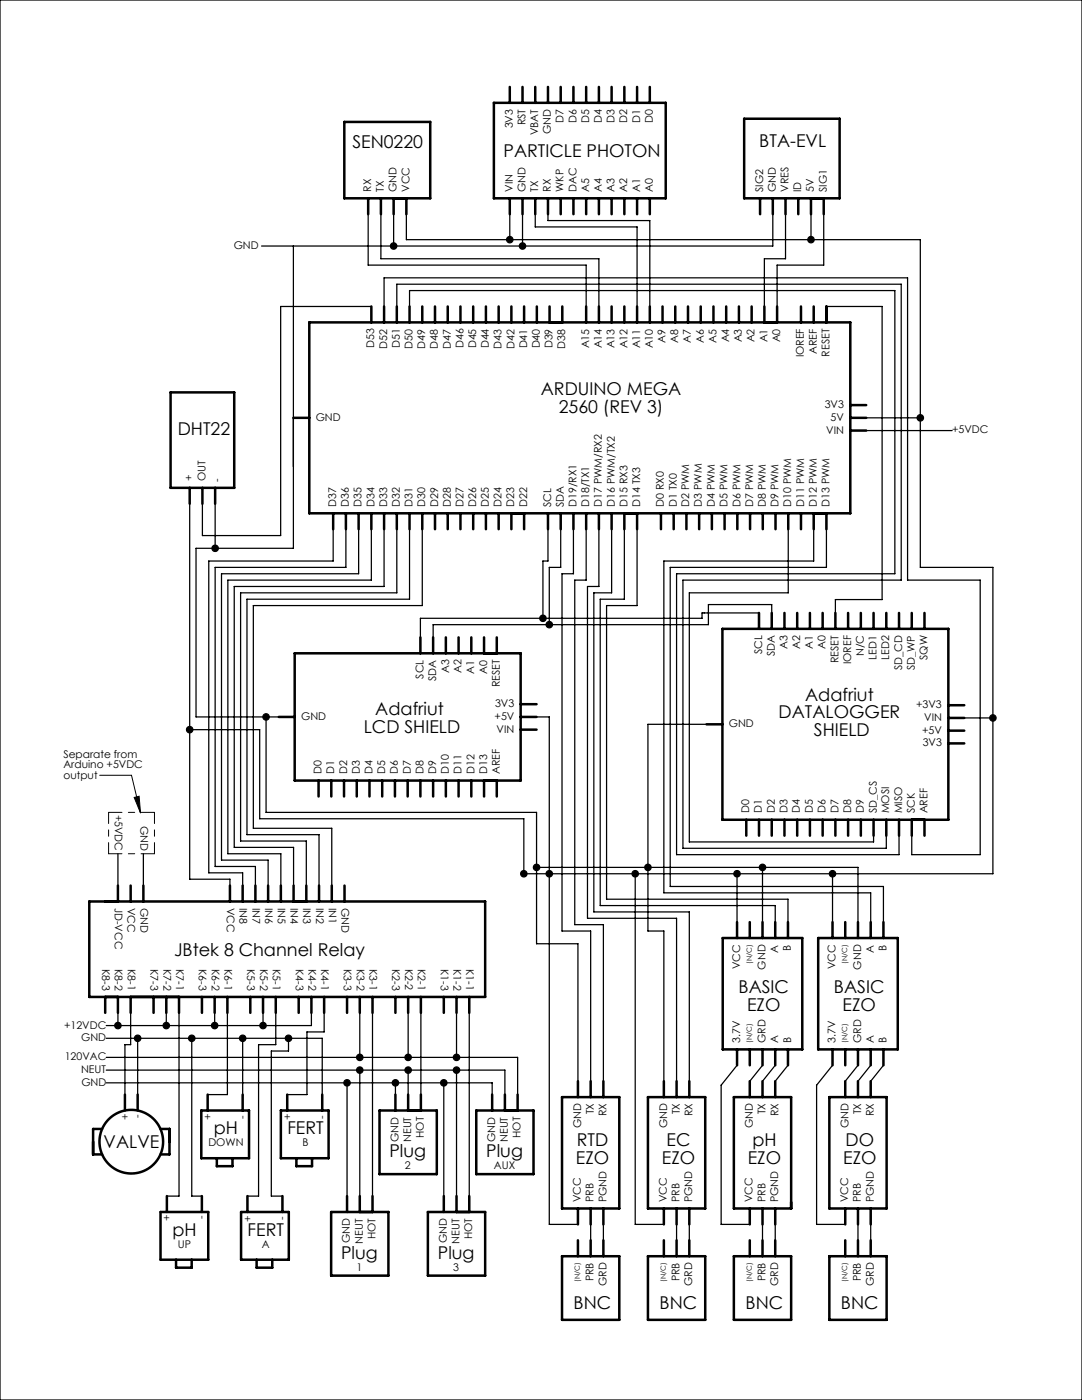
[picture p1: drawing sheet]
<svg xmlns="http://www.w3.org/2000/svg" width="216mm" height="279mm" viewBox="0 0 216 279" stroke-linecap="round" stroke-linejoin="round" font-family="sans-serif">
<g fill="none" stroke="#000" stroke-width=".25">
<path d="M0 0h215.9v279.4h-215.9zM58.5 49.1v60.3h-19.4v33.7h16.5M73.5 42.7v10.2h43.5v8.3M76 42.7v8.9h43.5v9.6M78.5 42.7v6.4M81.1 42.7v5.1h102.5v65.4h14.5v61.2h-93.6v-11h-52.7v-17.8h-14M101.7 42.7v5.1M104.3 42.7v6.4M106.8 42.7v2.6h20.3v15.9M109.3 42.7v1.3h20.4v17.2M154.2 42.7v6.4h-102M156.7 42.7v8.9h-4.2v9.6"/>
<path d="M161.8 42.7v5.1M164.4 42.7v10.2h-9.3v8.3M74.1 61.2h-18.1v45.7h-15.6v-6.4M76.6 61.2v-5.8h104.5v60.4h14.5v54.8h-13.7v-3.8M79.2 61.2v-4.5h100.6v59.1h-43.5v53.5h40.6v-2.5M81.7 61.2v-3.2h96.9v56.5h-43.6v56.1h44.4v-3.8M125.7 64.3h.1M164.9 61.2h11.1v58.5h-9.3v2.6M172.8 83.4h10.8M172.8 85.9h17.2M37.8 100.5v75h8.1v1.2M42.9 100.5v8.9"/>
<path d="M66.5 105.6v6.4h-24.8v62.2h6.7v2.5M69 105.6v7.6h-26.1v59.7h8.1v3.8M71.6 105.6v8.9h-27.4v57.2h9.3v5M74.1 105.6v10.2h-28.6v54.6h10.5v6.3M76.6 105.6v11.4h-29.9v52.1h11.9v7.6M79.2 105.6v12.7h-31.2v49.5h13.1v8.9M81.7 105.6v14h-32.4v47h14.4v10.1M84.3 105.6v15.3h-33.8v44.4h15.7v11.4M109.3 105.6v6.4h-1v11.4M111.9 105.6v7.6h-2.3v11.5M114.4 105.6v8.9h-2.3v71.3h5.8v30M117 105.6v10.2h-2.3v68.7h5.7v31.3"/>
<path d="M119.5 105.6v11.4h-2.3v66.3h17.8v32.5M122 105.6v12.7h-3.5v63.7h19v33.8M124.6 105.6v14h-4.8v61.1h34.9v3.3M127.1 105.6v15.3h-6.1v58.6h36.2v4.5M157.3 105.6v12.7h-19.8v49.7h36.8v-1.2M162.4 105.6v6.4h-29.9v66.2h41.2v5.8M164.9 102.4v10.8h-31.2v63.7h42.6v7.1M151.5 122.3h-11.4v1.1h-56.2v3.8M154 122.3v-1.6h-12.6v4h-55v2.5M53.1 143.1v19h54v26.2h8.2v27.5M107.1 143.1h2.5v101.3h5.7M141 144.6h-11.7v41.2h3.2v30"/>
<path d="M192.4 143.3h5.7M23.5 170.4v6.3M28.6 170.4v6.3M107.1 173.1h64.1v10.9M126.7 174.4v70h5.8M147.1 174.4v9.6M152.1 173.1v10.9M166.1 174.4v9.6M21.2 207.2h43.1v11.2M21.2 216.1h77v2.3M21.2 213.6h79.5v4.8M21.2 211h82.1v7.4"/>
<path d="M23.5 202.1v2.6M26.1 202.1v6.4h-1.2v9.9M27.5 207.2v11.2M33.2 202.1v2.6M35.7 202.1v36.6h-2.4M38.3 207.2v31.5h2M42.8 202.1v2.6M45.4 202.1v16.3h-4M48.4 207.2v11.2M52.5 202.1v2.6M55 202.1v6.4h-3.4v30.2h-2.2M57.6 207.2v2.6h-3.5v28.9h2.3"/>
<path d="M62.1 202.1v2.6h-40.9M64.7 202.1v3.8h-3.5v12.5h-3.9M69.2 216.1v22.6M71.8 202.1v8.9M71.8 213.6v25.1M74.3 202.1v36.6M78.9 216.1v2.3M81.4 202.1v8.9M81.4 213.6v4.8M84 202.1v16.3M88.6 216.1v22.6M91.1 202.1v8.9"/>
<path d="M91.1 213.6v25.1M93.6 202.1v36.6M147.1 212.6l-3.2 4v27.8h5.7M152.1 212.6l-2.5 3.2M154.7 212.6l-2.6 3.2M157.2 212.6l-2.5 3.2M166.1 212.6l-3.2 4v27.8h5.8M171.2 212.6l-2.5 3.2M173.7 212.6l-2.5 3.2M176.3 212.6l-2.6 3.2M117.9 244.4v3.1M120.4 244.4v3.1"/>
<path d="M135 244.4v3.1M137.5 244.1v3.4M152.1 244.4v3.1M154.7 244.4v3.1M171.2 244.4v3.1M173.7 244.4v3.1"/>
<circle cx="78.5" cy="49.1" r=".64"/>
<circle cx="101.7" cy="47.8" r=".64"/>
<circle cx="104.3" cy="49.1" r=".64"/>
<circle cx="161.8" cy="47.8" r=".64"/>
<circle cx="183.6" cy="83.4" r=".64"/>
<circle cx="42.9" cy="109.4" r=".64"/>
<circle cx="108.3" cy="123.4" r=".64"/>
<circle cx="109.6" cy="124.7" r=".64"/>
<circle cx="37.8" cy="145.6" r=".64"/>
<circle cx="53.1" cy="143.1" r=".64"/>
<circle cx="198.1" cy="143.3" r=".64"/>
<circle cx="104.5" cy="174.4" r=".64"/>
<circle cx="107.1" cy="173.1" r=".64"/>
<circle cx="109.6" cy="174.4" r=".64"/>
<circle cx="126.7" cy="174.4" r=".64"/>
<circle cx="129.3" cy="173.1" r=".64"/>
<circle cx="147.1" cy="174.4" r=".64"/>
<circle cx="152.1" cy="173.1" r=".64"/>
<circle cx="166.1" cy="174.4" r=".64"/>
<circle cx="23.5" cy="204.7" r=".64"/>
<circle cx="27.5" cy="207.2" r=".64"/>
<circle cx="33.2" cy="204.7" r=".64"/>
<circle cx="38.3" cy="207.2" r=".64"/>
<circle cx="42.8" cy="204.7" r=".64"/>
<circle cx="48.4" cy="207.2" r=".64"/>
<circle cx="52.5" cy="204.7" r=".64"/>
<circle cx="57.6" cy="207.2" r=".64"/>
<circle cx="69.2" cy="216.1" r=".64"/>
<circle cx="71.8" cy="211" r=".64"/>
<circle cx="71.8" cy="213.6" r=".64"/>
<circle cx="78.9" cy="216.1" r=".64"/>
<circle cx="81.4" cy="211" r=".64"/>
<circle cx="81.4" cy="213.6" r=".64"/>
<circle cx="88.6" cy="216.1" r=".64"/>
<circle cx="91.1" cy="211" r=".64"/>
<circle cx="91.1" cy="213.6" r=".64"/>
</g>
<g fill="none" stroke="#000" stroke-width=".5">
<path d="M101.7 17.3v3.2M104.3 17.3v3.2M106.8 17.3v3.2M109.3 17.3v3.2M111.9 17.3v3.2M114.4 17.3v3.2M117 17.3v3.2M119.5 17.3v3.2M122 17.3v3.2M124.6 17.3v3.2M127.1 17.3v3.2M129.7 17.3v3.2"/>
<path d="M68.7 24.3h17.1v15.3h-17.1zM73.5 39.6v3.1M76 39.6v3.1M78.5 39.6v3.1M81.1 39.6v3.1M98.5 20.5h34.3v19.1h-34.3zM101.7 39.6v3.1M104.3 39.6v3.1M106.8 39.6v3.1M109.3 39.6v3.1M111.9 39.6v3.1M114.4 39.6v3.1"/>
<path d="M117 39.6v3.1M119.5 39.6v3.1M122 39.6v3.1M124.6 39.6v3.1M127.1 39.6v3.1M129.7 39.6v3.1M148.5 23.7h19v15.9h-19zM151.7 39.6v3.1M154.2 39.6v3.1M156.7 39.6v3.1M159.3 39.6v3.1M161.8 39.6v3.1"/>
<path d="M164.4 39.6v3.1M34 78.3h12.7v19.1h-12.7zM61.7 64.3h108v38.1h-108zM74.1 61.2v3.1M76.6 61.2v3.1M79.2 61.2v3.1M81.7 61.2v3.1M84.3 61.2v3.1M86.8 61.2v3.1M89.3 61.2v3.1M91.9 61.2v3.1M94.4 61.2v3.1"/>
<path d="M97 61.2v3.1M99.5 61.2v3.1M102 61.2v3.1M104.6 61.2v3.1M107.1 61.2v3.1M109.7 61.2v3.1M112.2 61.2v3.1M117 61.2v3.1M119.5 61.2v3.1M122 61.2v3.1M124.6 61.2v3.1M127.1 61.2v3.1"/>
<path d="M129.7 61.2v3.1M132.2 61.2v3.1M134.7 61.2v3.1M137.3 61.2v3.1M139.8 61.2v3.1M142.4 61.2v3.1M144.9 61.2v3.1M147.4 61.2v3.1M150 61.2v3.1M152.5 61.2v3.1M155.1 61.2v3.1M159.8 61.2v3.1"/>
<path d="M162.4 61.2v3.1M164.9 61.2v3.1M37.8 97.4v3.1M40.4 97.4v3.1M42.9 97.4v3.1M58.5 83.4h3.2M169.7 80.8h3.1M169.7 83.4h3.1M169.7 85.9h3.1M66.5 102.4v3.2M69 102.4v3.2M71.6 102.4v3.2"/>
<path d="M74.1 102.4v3.2M76.6 102.4v3.2M79.2 102.4v3.2M81.7 102.4v3.2M84.3 102.4v3.2M86.8 102.4v3.2M89.3 102.4v3.2M91.9 102.4v3.2M94.4 102.4v3.2M97 102.4v3.2M99.5 102.4v3.2M102 102.4v3.2"/>
<path d="M104.6 102.4v3.2M109.3 102.4v3.2M111.9 102.4v3.2M114.4 102.4v3.2M117 102.4v3.2M119.5 102.4v3.2M122 102.4v3.2M124.6 102.4v3.2M127.1 102.4v3.2M131.9 102.4v3.2M134.4 102.4v3.2M137 102.4v3.2"/>
<path d="M139.5 102.4v3.2M142 102.4v3.2M144.6 102.4v3.2M147.1 102.4v3.2M149.7 102.4v3.2M152.2 102.4v3.2M154.7 102.4v3.2M157.3 102.4v3.2M159.8 102.4v3.2M162.4 102.4v3.2M164.9 102.4v3.2M58.8 130.4h45.1v25.4h-45.1z"/>
<path d="M83.9 127.2v3.2M86.4 127.2v3.2M89 127.2v3.2M91.5 127.2v3.2M94 127.2v3.2M96.6 127.2v3.2M99.1 127.2v3.2M144.1 125.5h45.1v38.1h-45.1zM151.5 122.3v3.2M154 122.3v3.2M156.5 122.3v3.2M159.1 122.3v3.2"/>
<path d="M161.6 122.3v3.2M164.2 122.3v3.2M166.7 122.3v3.2M169.2 122.3v3.2M171.8 122.3v3.2M174.3 122.3v3.2M176.9 122.3v3.2M179.4 122.3v3.2M181.9 122.3v3.2M184.5 122.3v3.2M55.6 143.1h3.2M63.6 155.8v3.2"/>
<path d="M66.1 155.8v3.2M68.6 155.8v3.2M71.2 155.8v3.2M73.7 155.8v3.2M76.3 155.8v3.2M78.8 155.8v3.2M81.3 155.8v3.2M83.9 155.8v3.2M86.4 155.8v3.2M89 155.8v3.2M91.5 155.8v3.2M94 155.8v3.2"/>
<path d="M96.6 155.8v3.2M99.1 155.8v3.2M103.9 143.1h3.2M103.9 140.5h3.2M103.9 145.6h3.2M141 144.6h3.1M189.2 145.8h3.2M189.2 148.4h3.2M189.2 143.3h3.2M189.2 140.7h3.2M17.8 179.9h79v19.1h-79zM23.5 176.7v3.2"/>
<path d="M26.1 176.7v3.2M28.6 176.7v3.2M45.9 176.7v3.2M48.4 176.7v3.2M51 176.7v3.2M53.5 176.7v3.2M56 176.7v3.2M58.6 176.7v3.2M61.1 176.7v3.2M63.7 176.7v3.2M66.2 176.7v3.2M68.7 176.7v3.2"/>
<path d="M148.9 163.6v3.2M151.5 163.6v3.2M154 163.6v3.2M156.5 163.6v3.2M159.1 163.6v3.2M161.6 163.6v3.2M164.2 163.6v3.2M166.7 163.6v3.2M169.2 163.6v3.2M171.8 163.6v3.2M174.3 163.6v3.2M176.9 163.6v3.2"/>
<path d="M179.4 163.6v3.2M181.9 163.6v3.2M184.5 163.6v3.2M21 199v3.1M23.5 199v3.1M26.1 199v3.1M30.6 199v3.1M33.2 199v3.1M35.7 199v3.1M40.3 199v3.1M42.8 199v3.1M45.4 199v3.1"/>
<path d="M49.9 199v3.1M52.5 199v3.1M55 199v3.1M59.6 199v3.1M62.1 199v3.1M64.7 199v3.1M69.2 199v3.1M71.8 199v3.1M74.3 199v3.1M78.9 199v3.1M81.4 199v3.1M84 199v3.1"/>
<path d="M88.6 199v3.1M91.1 199v3.1M93.6 199v3.1M144.2 187.2h15.9v22.2h-15.9zM147.1 184v3.2M149.6 184v3.2M152.1 184v3.2M154.7 184v3.2M157.2 184v3.2M163.3 187.2h15.8v22.2h-15.8zM166.1 184v3.2M168.7 184v3.2"/>
<path d="M171.2 184v3.2M173.7 184v3.2M176.3 184v3.2M24.9 218.4v3.2M27.5 218.4v3.2M41.4 218.4v3.2M48.4 218.4v3.2M57.3 218.4v3.2M64.3 218.4v3.2M78.9 218.4v3.2M81.4 218.4v3.2M84 218.4v3.2"/>
<path d="M98.2 218.4v3.2M100.7 218.4v3.2M103.3 218.4v3.2M112.1 219h11.5v22.2h-11.5zM115.3 215.8v3.2M117.9 215.8v3.2M120.4 215.8v3.2M129.3 219h11.4v22.2h-11.4zM132.5 215.8v3.2M135 215.8v3.2M137.5 215.8v3.2M146.4 219h11.5v22.2h-11.5z"/>
<path d="M147.1 209.4v3.2M149.6 209.4v3.2M149.6 215.8v3.2M152.1 209.4v3.2M152.1 215.8v3.2M154.7 209.4v3.2M154.7 215.8v3.2M157.2 209.4v3.2M165.5 219h11.4v22.2h-11.4zM166.1 209.4v3.2M168.7 209.4v3.2M168.7 215.8v3.2"/>
<path d="M171.2 209.4v3.2M171.2 215.8v3.2M173.7 209.4v3.2M173.7 215.8v3.2M176.3 209.4v3.2M20.4 225.3h-1.8v5.1h1.8M32 225.3h1.8v5.1h-1.8M33.3 238.7v3.2M40.2 221.6h9.5v9.5h-9.5zM40.3 238.7v3.2M43.3 231.1v1.6h3.1v-1.6M49.4 238.7v3.2"/>
<path d="M56 221.6h9.6v9.5h-9.6zM56.4 238.7v3.2M59.1 231.1v1.6h3.2v-1.6M69.2 238.7v3.2M71.8 238.7v3.2M74.3 238.7v3.2M75.7 221.6h11.5v12.7h-11.5zM88.6 238.7v3.2M91.1 238.7v3.2M93.6 238.7v3.2M95 221.6h11.5v12.7h-11.5zM32 241.9h9.6v9.5h-9.6z"/>
<path d="M35.1 251.4v1.6h3.1v-1.6M48.1 241.9h9.5v9.5h-9.5zM51.2 251.4v1.6h3.1v-1.6M66.1 241.9h11.4v12.7h-11.4zM85.4 241.9h11.4v12.7h-11.4zM112.1 250.7h11.5v12.7h-11.5zM115.3 241.2v3.2M115.3 247.5v3.2M117.9 241.2v3.2M117.9 247.5v3.2M120.4 241.2v3.2M120.4 247.5v3.2"/>
<path d="M129.3 250.7h11.4v12.7h-11.4zM132.5 241.2v3.2M132.5 247.5v3.2M135 241.2v3.2M135 247.5v3.2M137.5 241.2v3.2M137.5 247.5v3.2M146.4 250.7h11.5v12.7h-11.5zM149.6 247.5v3.2M149.6 241.2v3.2M152.1 247.5v3.2M152.1 241.2v3.2"/>
<path d="M154.7 247.5v3.2M154.7 241.2v3.2M165.5 250.7h11.4v12.7h-11.4zM168.7 241.2v3.2M168.7 247.5v3.2M171.2 241.2v3.2M171.2 247.5v3.2M173.7 241.2v3.2M173.7 247.5v3.2"/>
<circle cx="26.2" cy="227.8" r="6.3"/>
</g>
<path d="M21.7 162.1h9.1M21.7 170.4h9.1" fill="none" stroke="#000" stroke-width=".2" stroke-dasharray="15.2 1.3 1.3 1.3" stroke-dashoffset="12.6"/>
<path d="M21.7 162.1v8.3M30.8 162.1v8.3" fill="none" stroke="#000" stroke-width=".2" stroke-dasharray="15.2 1.3 1.3 1.3" stroke-dashoffset="13"/>
<path d="M77.9 49.1a.65 .65 0 0 0 1.3 0 .65 .65 0 0 0-1.3 0zM101.1 47.8a.65 .65 0 0 0 1.3 0 .65 .65 0 0 0-1.3 0zM103.6 49.1a.65 .65 0 0 0 1.3 0 .65 .65 0 0 0-1.3 0zM161.2 47.8a.65 .65 0 0 0 1.3 0 .65 .65 0 0 0-1.3 0zM42.3 109.4a.65 .65 0 0 0 1.3 0 .65 .65 0 0 0-1.3 0zM107.7 123.4a.65 .65 0 0 0 1.3 0 .65 .65 0 0 0-1.3 0zM109 124.7a.64 .64 0 0 0 1.2 0 .64 .64 0 0 0-1.2 0zM183 83.4a.65 .65 0 0 0 1.3 0 .65 .65 0 0 0-1.3 0zM197.5 143.3a.65 .65 0 0 0 1.3 0 .65 .65 0 0 0-1.3 0zM146.4 174.4a.65 .65 0 0 0 1.3 0 .65 .65 0 0 0-1.3 0zM151.5 173.1a.65 .65 0 0 0 1.3 0 .65 .65 0 0 0-1.3 0zM165.5 174.4a.65 .65 0 0 0 1.3 0 .65 .65 0 0 0-1.3 0zM126.1 174.4a.65 .65 0 0 0 1.3 0 .65 .65 0 0 0-1.3 0zM128.7 173.1a.64 .64 0 0 0 1.2 0 .64 .64 0 0 0-1.2 0zM106.4 173.1a.65 .65 0 0 0 1.3 0 .65 .65 0 0 0-1.3 0zM109 174.4a.64 .64 0 0 0 1.2 0 .64 .64 0 0 0-1.2 0zM52.5 143.1a.64 .64 0 0 0 1.2 0 .64 .64 0 0 0-1.2 0zM22.9 204.7a.65 .65 0 0 0 1.3 0 .65 .65 0 0 0-1.3 0zM32.5 204.7a.65 .65 0 0 0 1.3 0 .65 .65 0 0 0-1.3 0zM42.2 204.7a.65 .65 0 0 0 1.3 0 .65 .65 0 0 0-1.3 0zM51.9 204.7a.64 .64 0 0 0 1.2 0 .64 .64 0 0 0-1.2 0zM26.8 207.2a.65 .65 0 0 0 1.3 0 .65 .65 0 0 0-1.3 0zM37.6 207.2a.65 .65 0 0 0 1.3 0 .65 .65 0 0 0-1.3 0zM47.8 207.2a.65 .65 0 0 0 1.3 0 .65 .65 0 0 0-1.3 0zM56.9 207.2a.65 .65 0 0 0 1.3 0 .65 .65 0 0 0-1.3 0zM71.2 211a.64 .64 0 0 0 1.2 0 .64 .64 0 0 0-1.2 0zM80.8 211a.65 .65 0 0 0 1.3 0 .65 .65 0 0 0-1.3 0zM90.5 211a.64 .64 0 0 0 1.2 0 .64 .64 0 0 0-1.2 0zM68.6 216.1a.65 .65 0 0 0 1.3 0 .65 .65 0 0 0-1.3 0zM71.2 213.6a.64 .64 0 0 0 1.2 0 .64 .64 0 0 0-1.2 0zM78.3 216.1a.64 .64 0 0 0 1.2 0 .64 .64 0 0 0-1.2 0zM80.8 213.6a.65 .65 0 0 0 1.3 0 .65 .65 0 0 0-1.3 0zM87.9 216.1a.65 .65 0 0 0 1.3 0 .65 .65 0 0 0-1.3 0zM90.5 213.6a.64 .64 0 0 0 1.2 0 .64 .64 0 0 0-1.2 0zM37.2 145.6a.65 .65 0 0 0 1.3 0 .65 .65 0 0 0-1.3 0zM103.9 174.4a.65 .65 0 0 0 1.3 0 .65 .65 0 0 0-1.3 0z" fill-rule="evenodd" fill="#000"/>
<path d="M19.9 154.7h6.3l1.8 7.5M26.8 159.1l1-.2 .2 3.3z" fill="none" stroke="#000" stroke-width=".2"/>
<path d="M26.8 159.1l1-.2 .2 3.3z" fill="#000"/>
<g font-size="3.5">
<text x="70.3" y="29.6">SEN0220</text>
<text x="151.5" y="29.4">BTA-EVL</text>
<text x="100.5" y="31.2">PARTICLE PHOTON</text>
<text x="107.9" y="78.9">ARDUINO MEGA</text>
<text x="111.5" y="82.5">2560 (REV 3)</text>
<text x="35.5" y="86.7">DHT22</text>
<text x="74.9" y="142.7">Adafriut</text>
<text x="155.4" y="143.4">DATALOGGER</text>
<text x="160.7" y="139.9">Adafriut</text>
<text x="72.6" y="146.2">LCD SHIELD</text>
<text x="162.4" y="146.9">SHIELD</text>
<text x="34.7" y="190.7">JBtek 8 Channel Relay</text>
<text x="147.4" y="198.1">BASIC</text>
<text x="149.1" y="201.7">EZO</text>
<text x="166.4" y="198.1">BASIC</text>
<text x="168.1" y="201.7">EZO</text>
<text x="42.7" y="226.3">pH</text>
<text x="57.3" y="226.3">FERT</text>
<text x="20.7" y="229.2">VALVE</text>
<text x="77.7" y="230.9">Plug</text>
<text x="97" y="230.9">Plug</text>
<text x="114.9" y="232.2">EZO</text>
<text x="115.1" y="228.7">RTD</text>
<text x="132.1" y="232.2">EZO</text>
<text x="133" y="228.7">EC</text>
<text x="149.2" y="232.2">EZO</text>
<text x="150.1" y="228.7">pH</text>
<text x="168.3" y="232.2">EZO</text>
<text x="168.7" y="228.7">DO</text>
<text x="34.4" y="246.6">pH</text>
<text x="49.4" y="246.6">FERT</text>
<text x="68.1" y="251.2">Plug</text>
<text x="87.4" y="251.2">Plug</text>
<text x="114.5" y="261.3">BNC</text>
<text x="131.6" y="261.3">BNC</text>
<text x="148.8" y="261.3">BNC</text>
<text x="167.8" y="261.3">BNC</text>
</g>
<g font-size="2.1">
<text x="102.3" y="25.6" transform="rotate(-90 102.3 25.6)">3V3</text>
<text x="104.8" y="25" transform="rotate(-90 104.8 25)">RST</text>
<text x="107.4" y="27" transform="rotate(-90 107.4 27)">VBAT</text>
<text x="109.9" y="26.8" transform="rotate(-90 109.9 26.8)">GND</text>
<text x="112.5" y="24.6" transform="rotate(-90 112.5 24.6)">D7</text>
<text x="115" y="24.5" transform="rotate(-90 115 24.5)">D6</text>
<text x="117.5" y="24.5" transform="rotate(-90 117.5 24.5)">D5</text>
<text x="120.1" y="24.5" transform="rotate(-90 120.1 24.5)">D4</text>
<text x="122.6" y="24.5" transform="rotate(-90 122.6 24.5)">D3</text>
<text x="125.2" y="24.5" transform="rotate(-90 125.2 24.5)">D2</text>
<text x="127.7" y="24.5" transform="rotate(-90 127.7 24.5)">D1</text>
<text x="130.2" y="24.6" transform="rotate(-90 130.2 24.6)">D0</text>
<text x="74.1" y="38.3" transform="rotate(-90 74.1 38.3)">RX</text>
<text x="76.6" y="38.3" transform="rotate(-90 76.6 38.3)">TX</text>
<text x="79.1" y="38.3" transform="rotate(-90 79.1 38.3)">GND</text>
<text x="81.7" y="38.3" transform="rotate(-90 81.7 38.3)">VCC</text>
<text x="102.3" y="38.3" transform="rotate(-90 102.3 38.3)">VIN</text>
<text x="104.9" y="38.3" transform="rotate(-90 104.9 38.3)">GND</text>
<text x="107.4" y="38.3" transform="rotate(-90 107.4 38.3)">TX</text>
<text x="109.9" y="38.3" transform="rotate(-90 109.9 38.3)">RX</text>
<text x="112.5" y="38.3" transform="rotate(-90 112.5 38.3)">WKP</text>
<text x="115" y="38.3" transform="rotate(-90 115 38.3)">DAC</text>
<text x="117.5" y="38.3" transform="rotate(-90 117.5 38.3)">A5</text>
<text x="120.1" y="38.3" transform="rotate(-90 120.1 38.3)">A4</text>
<text x="122.6" y="38.3" transform="rotate(-90 122.6 38.3)">A3</text>
<text x="125.2" y="38.3" transform="rotate(-90 125.2 38.3)">A2</text>
<text x="127.7" y="38.3" transform="rotate(-90 127.7 38.3)">A1</text>
<text x="130.2" y="38.3" transform="rotate(-90 130.2 38.3)">A0</text>
<text x="152.2" y="38.3" transform="rotate(-90 152.2 38.3)">SIG2</text>
<text x="154.8" y="38.3" transform="rotate(-90 154.8 38.3)">GND</text>
<text x="157.3" y="38.3" transform="rotate(-90 157.3 38.3)">VRES</text>
<text x="159.9" y="38.3" transform="rotate(-90 159.9 38.3)">ID</text>
<text x="162.4" y="38.3" transform="rotate(-90 162.4 38.3)">5V</text>
<text x="165" y="38.3" transform="rotate(-90 165 38.3)">SIG1</text>
<text x="46.6" y="49.7">GND</text>
<text x="74.7" y="69.5" transform="rotate(-90 74.7 69.5)">D53</text>
<text x="77.2" y="69.6" transform="rotate(-90 77.2 69.6)">D52</text>
<text x="79.8" y="69.5" transform="rotate(-90 79.8 69.5)">D51</text>
<text x="82.3" y="69.6" transform="rotate(-90 82.3 69.6)">D50</text>
<text x="84.8" y="69.6" transform="rotate(-90 84.8 69.6)">D49</text>
<text x="87.4" y="69.6" transform="rotate(-90 87.4 69.6)">D48</text>
<text x="89.9" y="69.6" transform="rotate(-90 89.9 69.6)">D47</text>
<text x="92.5" y="69.5" transform="rotate(-90 92.5 69.5)">D46</text>
<text x="95" y="69.5" transform="rotate(-90 95 69.5)">D45</text>
<text x="97.6" y="69.5" transform="rotate(-90 97.6 69.5)">D44</text>
<text x="100.1" y="69.6" transform="rotate(-90 100.1 69.6)">D43</text>
<text x="102.6" y="69.6" transform="rotate(-90 102.6 69.6)">D42</text>
<text x="105.2" y="69.5" transform="rotate(-90 105.2 69.5)">D41</text>
<text x="107.7" y="69.5" transform="rotate(-90 107.7 69.5)">D40</text>
<text x="110.3" y="69.5" transform="rotate(-90 110.3 69.5)">D39</text>
<text x="112.8" y="69.6" transform="rotate(-90 112.8 69.6)">D38</text>
<text x="117.6" y="69.5" transform="rotate(-90 117.6 69.5)">A15</text>
<text x="120.1" y="69.5" transform="rotate(-90 120.1 69.5)">A14</text>
<text x="122.6" y="69.5" transform="rotate(-90 122.6 69.5)">A13</text>
<text x="125.2" y="69.5" transform="rotate(-90 125.2 69.5)">A12</text>
<text x="127.7" y="69.5" transform="rotate(-90 127.7 69.5)">A11</text>
<text x="130.3" y="69.5" transform="rotate(-90 130.3 69.5)">A10</text>
<text x="132.8" y="68.4" transform="rotate(-90 132.8 68.4)">A9</text>
<text x="135.3" y="68.4" transform="rotate(-90 135.3 68.4)">A8</text>
<text x="137.9" y="68.4" transform="rotate(-90 137.9 68.4)">A7</text>
<text x="140.4" y="68.4" transform="rotate(-90 140.4 68.4)">A6</text>
<text x="143" y="68.4" transform="rotate(-90 143 68.4)">A5</text>
<text x="145.5" y="68.3" transform="rotate(-90 145.5 68.3)">A4</text>
<text x="148" y="68.3" transform="rotate(-90 148 68.3)">A3</text>
<text x="150.6" y="68.3" transform="rotate(-90 150.6 68.3)">A2</text>
<text x="153.1" y="68.3" transform="rotate(-90 153.1 68.3)">A1</text>
<text x="155.7" y="68.3" transform="rotate(-90 155.7 68.3)">A0</text>
<text x="160.4" y="71.3" transform="rotate(-90 160.4 71.3)">IOREF</text>
<text x="163" y="70.6" transform="rotate(-90 163 70.6)">AREF</text>
<text x="165.5" y="71.2" transform="rotate(-90 165.5 71.2)">RESET</text>
<text x="63" y="84">GND</text>
<text x="164.6" y="81.5">3V3</text>
<text x="165.7" y="84">5V</text>
<text x="164.9" y="86.5">VIN</text>
<text x="190" y="86.5">+5VDC</text>
<text x="38.4" y="96.1" transform="rotate(-90 38.4 96.1)">+</text>
<text x="41" y="96.1" transform="rotate(-90 41 96.1)">OUT</text>
<text x="44" y="96.2" transform="rotate(-90 44 96.2)">-</text>
<text x="67.1" y="101.2" transform="rotate(-90 67.1 101.2)">D37</text>
<text x="69.6" y="101.2" transform="rotate(-90 69.6 101.2)">D36</text>
<text x="72.2" y="101.2" transform="rotate(-90 72.2 101.2)">D35</text>
<text x="74.7" y="101.2" transform="rotate(-90 74.7 101.2)">D34</text>
<text x="77.2" y="101.2" transform="rotate(-90 77.2 101.2)">D33</text>
<text x="79.8" y="101.2" transform="rotate(-90 79.8 101.2)">D32</text>
<text x="82.3" y="101.2" transform="rotate(-90 82.3 101.2)">D31</text>
<text x="84.9" y="101.2" transform="rotate(-90 84.9 101.2)">D30</text>
<text x="87.4" y="101.2" transform="rotate(-90 87.4 101.2)">D29</text>
<text x="90" y="101.2" transform="rotate(-90 90 101.2)">D28</text>
<text x="92.5" y="101.2" transform="rotate(-90 92.5 101.2)">D27</text>
<text x="95" y="101.2" transform="rotate(-90 95 101.2)">D26</text>
<text x="97.5" y="101.2" transform="rotate(-90 97.5 101.2)">D25</text>
<text x="100.1" y="101.2" transform="rotate(-90 100.1 101.2)">D24</text>
<text x="102.6" y="101.2" transform="rotate(-90 102.6 101.2)">D23</text>
<text x="105.2" y="101.2" transform="rotate(-90 105.2 101.2)">D22</text>
<text x="110" y="101.2" transform="rotate(-90 110 101.2)">SCL</text>
<text x="112.5" y="101.2" transform="rotate(-90 112.5 101.2)">SDA</text>
<text x="115" y="101.2" transform="rotate(-90 115 101.2)">D19/RX1</text>
<text x="117.6" y="101.2" transform="rotate(-90 117.6 101.2)">D18/TX1</text>
<text x="120.1" y="101.2" transform="rotate(-90 120.1 101.2)">D17 PWM/RX2</text>
<text x="122.7" y="101.2" transform="rotate(-90 122.7 101.2)">D16 PWM/TX2</text>
<text x="125.2" y="101.2" transform="rotate(-90 125.2 101.2)">D15 RX3</text>
<text x="127.7" y="101.2" transform="rotate(-90 127.7 101.2)">D14 TX3</text>
<text x="132.4" y="101.2" transform="rotate(-90 132.4 101.2)">D0 RX0</text>
<text x="135" y="101.2" transform="rotate(-90 135 101.2)">D1 TX0</text>
<text x="137.5" y="101.2" transform="rotate(-90 137.5 101.2)">D2 PWM</text>
<text x="140.1" y="101.1" transform="rotate(-90 140.1 101.1)">D3 PWM</text>
<text x="142.6" y="101.2" transform="rotate(-90 142.6 101.2)">D4 PWM</text>
<text x="145.2" y="101.2" transform="rotate(-90 145.2 101.2)">D5 PWM</text>
<text x="147.7" y="101.2" transform="rotate(-90 147.7 101.2)">D6 PWM</text>
<text x="150.3" y="101.2" transform="rotate(-90 150.3 101.2)">D7 PWM</text>
<text x="152.8" y="101.2" transform="rotate(-90 152.8 101.2)">D8 PWM</text>
<text x="155.4" y="101.2" transform="rotate(-90 155.4 101.2)">D9 PWM</text>
<text x="157.9" y="101.2" transform="rotate(-90 157.9 101.2)">D10 PWM</text>
<text x="160.4" y="101.2" transform="rotate(-90 160.4 101.2)">D11 PWM</text>
<text x="163" y="101.2" transform="rotate(-90 163 101.2)">D12 PWM</text>
<text x="165.5" y="101.2" transform="rotate(-90 165.5 101.2)">D13 PWM</text>
<text x="152.1" y="130.6" transform="rotate(-90 152.1 130.6)">SCL</text>
<text x="154.6" y="131" transform="rotate(-90 154.6 131)">SDA</text>
<text x="157.1" y="129.5" transform="rotate(-90 157.1 129.5)">A3</text>
<text x="159.7" y="129.5" transform="rotate(-90 159.7 129.5)">A2</text>
<text x="162.2" y="129.5" transform="rotate(-90 162.2 129.5)">A1</text>
<text x="164.7" y="129.5" transform="rotate(-90 164.7 129.5)">A0</text>
<text x="172.4" y="131" transform="rotate(-90 172.4 131)">N/C</text>
<text x="174.9" y="131.6" transform="rotate(-90 174.9 131.6)">LED1</text>
<text x="177.4" y="131.6" transform="rotate(-90 177.4 131.6)">LED2</text>
<text x="185.1" y="131.7" transform="rotate(-90 185.1 131.7)">SQW</text>
<text x="84.5" y="135.4" transform="rotate(-90 84.5 135.4)">SCL</text>
<text x="87.1" y="135.9" transform="rotate(-90 87.1 135.9)">SDA</text>
<text x="89.6" y="134.4" transform="rotate(-90 89.6 134.4)">A3</text>
<text x="92.1" y="134.4" transform="rotate(-90 92.1 134.4)">A2</text>
<text x="94.6" y="134.4" transform="rotate(-90 94.6 134.4)">A1</text>
<text x="97.2" y="134.4" transform="rotate(-90 97.2 134.4)">A0</text>
<text x="99.7" y="137.2" transform="rotate(-90 99.7 137.2)">RESET</text>
<text x="167.3" y="132.3" transform="rotate(-90 167.3 132.3)">RESET</text>
<text x="169.8" y="132.6" transform="rotate(-90 169.8 132.6)">IOREF</text>
<text x="180" y="133.8" transform="rotate(-90 180 133.8)">SD_CD</text>
<text x="182.5" y="133.8" transform="rotate(-90 182.5 133.8)">SD_WP</text>
<text x="60.1" y="143.7">GND</text>
<text x="98.7" y="143.7">+5V</text>
<text x="98.8" y="141.2">3V3</text>
<text x="182.8" y="141.3">+3V3</text>
<text x="184.4" y="143.9">VIN</text>
<text x="99.1" y="146.2">VIN</text>
<text x="145.4" y="145.2">GND</text>
<text x="184" y="146.4">+5V</text>
<text x="184.1" y="149">3V3</text>
<text x="12.6" y="151.2">Separate from</text>
<text x="12.6" y="153.4">Arduino +5VDC</text>
<text x="12.6" y="155.5">output</text>
<text x="64.2" y="154.5" transform="rotate(-90 64.2 154.5)">D0</text>
<text x="66.7" y="154.5" transform="rotate(-90 66.7 154.5)">D1</text>
<text x="69.2" y="154.5" transform="rotate(-90 69.2 154.5)">D2</text>
<text x="71.8" y="154.5" transform="rotate(-90 71.8 154.5)">D3</text>
<text x="74.3" y="154.5" transform="rotate(-90 74.3 154.5)">D4</text>
<text x="76.9" y="154.5" transform="rotate(-90 76.9 154.5)">D5</text>
<text x="79.4" y="154.5" transform="rotate(-90 79.4 154.5)">D6</text>
<text x="82" y="154.5" transform="rotate(-90 82 154.5)">D7</text>
<text x="84.5" y="154.5" transform="rotate(-90 84.5 154.5)">D8</text>
<text x="87" y="154.5" transform="rotate(-90 87 154.5)">D9</text>
<text x="89.6" y="154.5" transform="rotate(-90 89.6 154.5)">D10</text>
<text x="92.1" y="154.5" transform="rotate(-90 92.1 154.5)">D11</text>
<text x="94.7" y="154.5" transform="rotate(-90 94.7 154.5)">D12</text>
<text x="97.2" y="154.5" transform="rotate(-90 97.2 154.5)">D13</text>
<text x="99.7" y="154.5" transform="rotate(-90 99.7 154.5)">AREF</text>
<text x="22.9" y="162.6" transform="rotate(90 22.9 162.6)">+5VDC</text>
<text x="28" y="164.8" transform="rotate(90 28 164.8)">GND</text>
<text x="149.5" y="162.3" transform="rotate(-90 149.5 162.3)">D0</text>
<text x="152" y="162.3" transform="rotate(-90 152 162.3)">D1</text>
<text x="154.6" y="162.3" transform="rotate(-90 154.6 162.3)">D2</text>
<text x="157.1" y="162.3" transform="rotate(-90 157.1 162.3)">D3</text>
<text x="159.6" y="162.3" transform="rotate(-90 159.6 162.3)">D4</text>
<text x="162.2" y="162.3" transform="rotate(-90 162.2 162.3)">D5</text>
<text x="164.7" y="162.3" transform="rotate(-90 164.7 162.3)">D6</text>
<text x="167.3" y="162.3" transform="rotate(-90 167.3 162.3)">D7</text>
<text x="169.8" y="162.3" transform="rotate(-90 169.8 162.3)">D8</text>
<text x="172.4" y="162.3" transform="rotate(-90 172.4 162.3)">D9</text>
<text x="174.9" y="162.3" transform="rotate(-90 174.9 162.3)">SD_CS</text>
<text x="177.4" y="162.3" transform="rotate(-90 177.4 162.3)">MOSI</text>
<text x="180" y="162.3" transform="rotate(-90 180 162.3)">MISO</text>
<text x="182.5" y="162.3" transform="rotate(-90 182.5 162.3)">SCK</text>
<text x="185.1" y="162.3" transform="rotate(-90 185.1 162.3)">AREF</text>
<text x="22.9" y="181.2" transform="rotate(90 22.9 181.2)">JD-VCC</text>
<text x="25.5" y="181.2" transform="rotate(90 25.5 181.2)">VCC</text>
<text x="28" y="181.2" transform="rotate(90 28 181.2)">GND</text>
<text x="45.3" y="181.2" transform="rotate(90 45.3 181.2)">VCC</text>
<text x="47.8" y="181.2" transform="rotate(90 47.8 181.2)">IN8</text>
<text x="50.4" y="181.2" transform="rotate(90 50.4 181.2)">IN7</text>
<text x="52.9" y="181.2" transform="rotate(90 52.9 181.2)">IN6</text>
<text x="55.4" y="181.2" transform="rotate(90 55.4 181.2)">IN5</text>
<text x="58" y="181.2" transform="rotate(90 58 181.2)">IN4</text>
<text x="60.5" y="181.2" transform="rotate(90 60.5 181.2)">IN3</text>
<text x="63.1" y="181.2" transform="rotate(90 63.1 181.2)">IN2</text>
<text x="65.6" y="181.2" transform="rotate(90 65.6 181.2)">IN1</text>
<text x="68.1" y="181.2" transform="rotate(90 68.1 181.2)">GND</text>
<text x="155.3" y="190.1" transform="rotate(-90 155.3 190.1)">A</text>
<text x="157.8" y="189.7" transform="rotate(-90 157.8 189.7)">B</text>
<text x="174.3" y="190.1" transform="rotate(-90 174.3 190.1)">A</text>
<text x="176.9" y="189.7" transform="rotate(-90 176.9 189.7)">B</text>
<text x="20.4" y="193.4" transform="rotate(90 20.4 193.4)">K8-3</text>
<text x="22.9" y="193.4" transform="rotate(90 22.9 193.4)">K8-2</text>
<text x="25.5" y="193.4" transform="rotate(90 25.5 193.4)">K8-1</text>
<text x="30.1" y="193.4" transform="rotate(90 30.1 193.4)">K7-3</text>
<text x="32.6" y="193.4" transform="rotate(90 32.6 193.4)">K7-2</text>
<text x="35.1" y="193.4" transform="rotate(90 35.1 193.4)">K7-1</text>
<text x="39.7" y="193.4" transform="rotate(90 39.7 193.4)">K6-3</text>
<text x="42.2" y="193.4" transform="rotate(90 42.2 193.4)">K6-2</text>
<text x="44.8" y="193.4" transform="rotate(90 44.8 193.4)">K6-1</text>
<text x="49.3" y="193.4" transform="rotate(90 49.3 193.4)">K5-3</text>
<text x="51.9" y="193.4" transform="rotate(90 51.9 193.4)">K5-2</text>
<text x="54.4" y="193.4" transform="rotate(90 54.4 193.4)">K5-1</text>
<text x="59" y="193.4" transform="rotate(90 59 193.4)">K4-3</text>
<text x="61.6" y="193.4" transform="rotate(90 61.6 193.4)">K4-2</text>
<text x="64.1" y="193.4" transform="rotate(90 64.1 193.4)">K4-1</text>
<text x="68.6" y="193.4" transform="rotate(90 68.6 193.4)">K3-3</text>
<text x="71.2" y="193.4" transform="rotate(90 71.2 193.4)">K3-2</text>
<text x="73.7" y="193.4" transform="rotate(90 73.7 193.4)">K3-1</text>
<text x="78.3" y="193.4" transform="rotate(90 78.3 193.4)">K2-3</text>
<text x="80.8" y="193.3" transform="rotate(90 80.8 193.3)">K2-2</text>
<text x="83.4" y="193.4" transform="rotate(90 83.4 193.4)">K2-1</text>
<text x="88" y="193.4" transform="rotate(90 88 193.4)">K1-3</text>
<text x="90.5" y="193.4" transform="rotate(90 90.5 193.4)">K1-2</text>
<text x="93" y="193.4" transform="rotate(90 93 193.4)">K1-1</text>
<text x="147.7" y="193.4" transform="rotate(-90 147.7 193.4)">VCC</text>
<text x="152.8" y="193.5" transform="rotate(-90 152.8 193.5)">GND</text>
<text x="166.7" y="193.4" transform="rotate(-90 166.7 193.4)">VCC</text>
<text x="171.8" y="193.5" transform="rotate(-90 171.8 193.5)">GND</text>
<text x="12.8" y="205.3">+12VDC</text>
<text x="16.2" y="207.8">GND</text>
<text x="147.7" y="208.2" transform="rotate(-90 147.7 208.2)">3.7V</text>
<text x="152.8" y="208.2" transform="rotate(-90 152.8 208.2)">GRD</text>
<text x="155.3" y="208.2" transform="rotate(-90 155.3 208.2)">A</text>
<text x="157.8" y="208.2" transform="rotate(-90 157.8 208.2)">B</text>
<text x="166.7" y="208.2" transform="rotate(-90 166.7 208.2)">3.7V</text>
<text x="171.8" y="208.2" transform="rotate(-90 171.8 208.2)">GRD</text>
<text x="174.4" y="208.2" transform="rotate(-90 174.4 208.2)">A</text>
<text x="176.9" y="208.2" transform="rotate(-90 176.9 208.2)">B</text>
<text x="12.9" y="211.6">120VAC</text>
<text x="16.2" y="214.1">NEUT</text>
<text x="16.2" y="216.7">GND</text>
<text x="25.7" y="223.5" transform="rotate(-90 25.7 223.5)">+</text>
<text x="28.1" y="223.1" transform="rotate(-90 28.1 223.1)">-</text>
<text x="42.2" y="223.6" transform="rotate(-90 42.2 223.6)">+</text>
<text x="49.1" y="223.3" transform="rotate(-90 49.1 223.3)">-</text>
<text x="58.1" y="223.6" transform="rotate(-90 58.1 223.6)">+</text>
<text x="64.9" y="223.3" transform="rotate(-90 64.9 223.3)">-</text>
<text x="79.5" y="227.9" transform="rotate(-90 79.5 227.9)">GND</text>
<text x="82" y="227.9" transform="rotate(-90 82 227.9)">NEUT</text>
<text x="84.6" y="227.1" transform="rotate(-90 84.6 227.1)">HOT</text>
<text x="98.8" y="227.9" transform="rotate(-90 98.8 227.9)">GND</text>
<text x="101.4" y="227.9" transform="rotate(-90 101.4 227.9)">NEUT</text>
<text x="103.9" y="227.1" transform="rotate(-90 103.9 227.1)">HOT</text>
<text x="115.9" y="225.2" transform="rotate(-90 115.9 225.2)">GND</text>
<text x="118.5" y="222.4" transform="rotate(-90 118.5 222.4)">TX</text>
<text x="121" y="222.8" transform="rotate(-90 121 222.8)">RX</text>
<text x="133.1" y="225.2" transform="rotate(-90 133.1 225.2)">GND</text>
<text x="135.6" y="222.4" transform="rotate(-90 135.6 222.4)">TX</text>
<text x="138.2" y="222.8" transform="rotate(-90 138.2 222.8)">RX</text>
<text x="150.2" y="225.2" transform="rotate(-90 150.2 225.2)">GND</text>
<text x="152.8" y="222.4" transform="rotate(-90 152.8 222.4)">TX</text>
<text x="155.3" y="222.8" transform="rotate(-90 155.3 222.8)">RX</text>
<text x="169.3" y="225.2" transform="rotate(-90 169.3 225.2)">GND</text>
<text x="171.8" y="222.4" transform="rotate(-90 171.8 222.4)">TX</text>
<text x="174.4" y="222.8" transform="rotate(-90 174.4 222.8)">RX</text>
<text x="41.6" y="228.7">DOWN</text>
<text x="60.4" y="228.7">B</text>
<text x="80.8" y="233.3">2</text>
<text x="98.6" y="233.3">AUX</text>
<text x="115.9" y="239.9" transform="rotate(-90 115.9 239.9)">VCC</text>
<text x="118.4" y="239.9" transform="rotate(-90 118.4 239.9)">PRB</text>
<text x="121" y="239.9" transform="rotate(-90 121 239.9)">PGND</text>
<text x="133" y="239.9" transform="rotate(-90 133 239.9)">VCC</text>
<text x="135.6" y="239.9" transform="rotate(-90 135.6 239.9)">PRB</text>
<text x="138.1" y="239.9" transform="rotate(-90 138.1 239.9)">PGND</text>
<text x="150.2" y="239.9" transform="rotate(-90 150.2 239.9)">VCC</text>
<text x="152.7" y="239.9" transform="rotate(-90 152.7 239.9)">PRB</text>
<text x="155.3" y="239.9" transform="rotate(-90 155.3 239.9)">PGND</text>
<text x="169.2" y="239.9" transform="rotate(-90 169.2 239.9)">VCC</text>
<text x="171.8" y="239.9" transform="rotate(-90 171.8 239.9)">PRB</text>
<text x="174.3" y="239.9" transform="rotate(-90 174.3 239.9)">PGND</text>
<text x="34" y="243.6" transform="rotate(-90 34 243.6)">+</text>
<text x="40.8" y="243.3" transform="rotate(-90 40.8 243.3)">-</text>
<text x="50.2" y="243.8" transform="rotate(-90 50.2 243.8)">+</text>
<text x="57" y="243.5" transform="rotate(-90 57 243.5)">-</text>
<text x="35.5" y="249">UP</text>
<text x="52.2" y="249">A</text>
<text x="69.8" y="248.1" transform="rotate(-90 69.8 248.1)">GND</text>
<text x="72.4" y="248.2" transform="rotate(-90 72.4 248.2)">NEUT</text>
<text x="74.9" y="247.4" transform="rotate(-90 74.9 247.4)">HOT</text>
<text x="89.1" y="248.1" transform="rotate(-90 89.1 248.1)">GND</text>
<text x="91.7" y="248.2" transform="rotate(-90 91.7 248.2)">NEUT</text>
<text x="94.2" y="247.4" transform="rotate(-90 94.2 247.4)">HOT</text>
<text x="71.1" y="253.6">1</text>
<text x="90.4" y="253.6">3</text>
<text x="118.5" y="255.7" transform="rotate(-90 118.5 255.7)">PRB</text>
<text x="121" y="256.7" transform="rotate(-90 121 256.7)">GRD</text>
<text x="135.6" y="255.7" transform="rotate(-90 135.6 255.7)">PRB</text>
<text x="138.1" y="256.7" transform="rotate(-90 138.1 256.7)">GRD</text>
<text x="152.7" y="255.7" transform="rotate(-90 152.7 255.7)">PRB</text>
<text x="155.3" y="256.7" transform="rotate(-90 155.3 256.7)">GRD</text>
<text x="171.8" y="255.7" transform="rotate(-90 171.8 255.7)">PRB</text>
<text x="174.3" y="256.7" transform="rotate(-90 174.3 256.7)">GRD</text>
</g>
<g font-size="1.4">
<text x="150" y="192.3" transform="rotate(-90 150 192.3)">(N/C)</text>
<text x="169" y="192.3" transform="rotate(-90 169 192.3)">(N/C)</text>
<text x="150" y="208.2" transform="rotate(-90 150 208.2)">(N/C)</text>
<text x="169.1" y="208.2" transform="rotate(-90 169.1 208.2)">(N/C)</text>
<text x="115.7" y="255.8" transform="rotate(-90 115.7 255.8)">(N/C)</text>
<text x="132.9" y="255.8" transform="rotate(-90 132.9 255.8)">(N/C)</text>
<text x="150" y="255.8" transform="rotate(-90 150 255.8)">(N/C)</text>
<text x="169.1" y="255.8" transform="rotate(-90 169.1 255.8)">(N/C)</text>
</g>
</svg>
